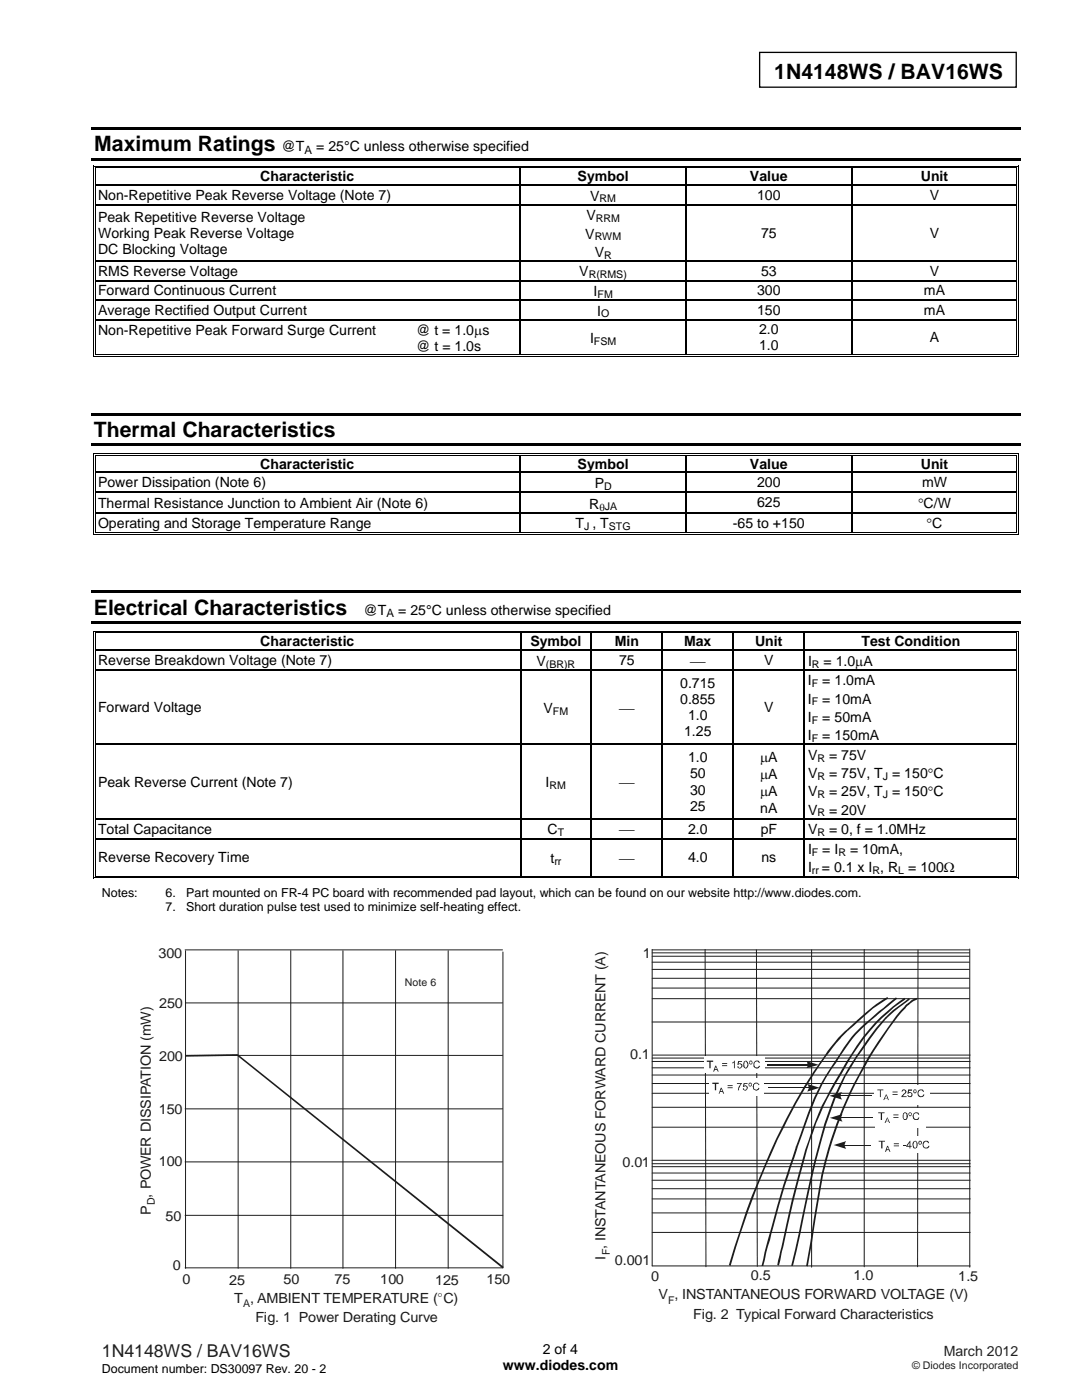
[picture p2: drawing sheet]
<svg xmlns="http://www.w3.org/2000/svg" width="216mm" height="279mm" viewBox="0 0 216 279" stroke-linecap="round" stroke-linejoin="round" font-family="sans-serif">
<path d="M151.6 10.5h51.2v6.9h-51.2z" fill="none" stroke="#000" stroke-width=".26"/>
<g fill="#000">
<path d="M18.3 25.4h185.4v.5h-185.4zM18.3 31.5h185.4v.5h-185.4zM18.6 33.1h.2v.5h-.2zM18.6 33.1h.5v.1h-.5zM18.6 36.8h.2v.3h-.2zM18.9 33.4h.2v.2h-.2zM18.9 36.8h.2v.3h-.2zM103.7 33.6h.3zM103.7 33.1h.5v.1h-.5zM103.7 33.4h.5v.2h-.5zM103.7 36.8h.3v.3h-.3zM136.8 33.6h.2z"/>
<path d="M136.8 33.1h.5v.1h-.5zM136.8 33.4h.5v.2h-.5zM136.8 36.8h.2v.3h-.2zM169.8 33.6h.3zM169.8 33.1h.5v.1h-.5zM169.8 33.4h.5v.2h-.5zM169.8 36.8h.3v.3h-.3zM202.8 33.1h.5v.1h-.5zM202.8 33.4h.1v.2h-.1zM202.8 36.8h.1v.3h-.1zM203.1 33.1h.2v.5h-.2zM203.1 36.8h.2v.3h-.2z"/>
<path d="M18.6 40.7h.2v.3h-.2zM18.6 52h.2v.2h-.2zM18.6 55.9h.2v.3h-.2zM18.9 40.7h.2v.3h-.2zM18.9 52h.2v.2h-.2zM18.9 55.9h.2v.3h-.2zM103.7 40.7h.3v.3h-.3zM103.7 52h.3v.2h-.3zM103.7 55.9h.3v.3h-.3zM136.8 40.7h.2v.3h-.2zM136.8 52h.2v.2h-.2zM136.8 55.9h.2v.3h-.2z"/>
<path d="M169.8 40.7h.3v.3h-.3zM169.8 52h.3v.2h-.3zM169.8 55.9h.3v.3h-.3zM202.8 40.7h.1v.3h-.1zM202.8 52h.1v.2h-.1zM202.8 55.9h.1v.3h-.1zM203.1 40.7h.2v.3h-.2zM203.1 52h.2v.2h-.2zM203.1 55.9h.2v.3h-.2zM18.6 59.8h.2v.3h-.2zM18.6 63.7h.2v.3h-.2zM18.6 71h.5v.2h-.5z"/>
<path d="M18.9 59.8h.2v.3h-.2zM18.9 63.7h.2v.3h-.2zM18.9 70.7h.2v.2h-.2zM103.7 59.8h.3v.3h-.3zM103.7 63.7h.3v.3h-.3zM103.7 70.7h.5v.2h-.5zM136.8 59.8h.2v.3h-.2zM136.8 63.7h.2v.3h-.2zM136.8 70.7h.5v.2h-.5zM169.8 59.8h.3v.3h-.3zM169.8 63.7h.3v.3h-.3zM169.8 70.7h.5v.2h-.5z"/>
<path d="M202.8 59.8h.1v.3h-.1zM202.8 63.7h.1v.3h-.1zM202.8 71h.5v.2h-.5zM202.8 70.7h.1v.2h-.1zM203.1 59.8h.2v.3h-.2zM203.1 63.7h.2v.3h-.2zM203.1 70.7h.2v.5h-.2zM18.2 82.4h185.5v.5h-185.5zM18.2 88.5h185.5v.5h-185.5zM18.6 90.4h.2v.5h-.2zM18.6 90.4h.5v.2h-.5zM18.6 94.2h.2v.2h-.2z"/>
<path d="M18.6 98.1h.2v.3h-.2zM18.9 90.7h.2v.2h-.2zM18.9 94.2h.2v.2h-.2zM18.9 98.1h.2v.3h-.2zM103.7 90.9h.3zM103.7 90.4h.5v.2h-.5zM103.7 90.7h.5v.2h-.5zM103.7 94.2h.3v.2h-.3zM103.7 98.1h.3v.3h-.3zM136.8 90.9h.2zM136.8 90.4h.5v.2h-.5zM136.8 90.7h.5v.2h-.5z"/>
<path d="M136.8 94.2h.2v.2h-.2zM136.8 98.1h.2v.3h-.2zM169.8 90.9h.3zM169.8 90.4h.5v.2h-.5zM169.8 90.7h.5v.2h-.5zM169.8 94.2h.3v.2h-.3zM169.8 98.1h.3v.3h-.3zM202.8 90.4h.5v.2h-.5zM202.8 90.7h.1v.2h-.1zM202.8 94.2h.1v.2h-.1zM202.8 98.1h.1v.3h-.1zM203.1 90.4h.2v.5h-.2z"/>
<path d="M203.1 94.2h.2v.2h-.2zM203.1 98.1h.2v.3h-.2zM18.2 117.8h185.5v.6h-185.5zM18.6 102.2h.2v.3h-.2zM18.6 106.5h.5v.2h-.5zM18.9 102.2h.2v.3h-.2zM18.9 106.2h.2v.1h-.2zM103.7 102.2h.3v.3h-.3zM103.7 106.2h.5v.1h-.5zM136.8 102.2h.2v.3h-.2zM136.8 106.2h.5v.1h-.5zM169.8 102.2h.3v.3h-.3z"/>
<path d="M169.8 106.2h.5v.1h-.5zM202.8 102.2h.1v.3h-.1zM202.8 106.5h.5v.2h-.5zM202.8 106.2h.1v.1h-.1zM203.1 102.2h.2v.3h-.2zM203.1 106.2h.2v.5h-.2zM18.2 123.9h185.5v.6h-185.5zM18.6 125.9h.2v.5h-.2zM18.6 125.9h.5v.1h-.5zM18.6 129.6h.2v.3h-.2zM18.6 133.6h.2v.2h-.2zM18.9 126.2h.2v.2h-.2z"/>
<path d="M18.9 129.6h.2v.3h-.2zM18.9 133.6h.2v.2h-.2zM103.7 126.4h.3zM103.7 125.9h.5v.1h-.5zM103.7 126.2h.5v.2h-.5zM103.7 129.6h.3v.3h-.3zM103.7 133.6h.3v.2h-.3zM117.9 126.4h.3zM117.9 125.9h.5v.1h-.5zM117.9 126.2h.5v.2h-.5zM117.9 129.6h.3v.3h-.3zM117.9 133.6h.3v.2h-.3z"/>
<path d="M132.1 126.4h.2zM132.1 125.9h.5v.1h-.5zM132.1 126.2h.5v.2h-.5zM132.1 129.6h.2v.3h-.2zM132.1 133.6h.2v.2h-.2zM146.2 126.4h.3zM146.2 125.9h.5v.1h-.5zM146.2 126.2h.5v.2h-.5zM146.2 129.6h.3v.3h-.3zM146.2 133.6h.3v.2h-.3zM160.4 126.4h.2zM160.4 125.9h.5v.1h-.5z"/>
<path d="M160.4 126.2h.5v.2h-.5zM160.4 129.6h.2v.3h-.2zM160.4 133.6h.2v.2h-.2zM202.8 125.9h.5v.1h-.5zM202.8 126.2h.1v.2h-.1zM202.8 129.6h.1v.3h-.1zM202.8 133.6h.1v.2h-.1zM203.1 125.9h.2v.5h-.2zM203.1 129.6h.2v.3h-.2zM203.1 133.6h.2v.2h-.2zM18.6 148.4h.2v.3h-.2zM18.9 148.4h.2v.3h-.2z"/>
<path d="M103.7 148.4h.3v.3h-.3zM117.9 148.4h.3v.3h-.3zM132.1 148.4h.2v.3h-.2zM146.2 148.4h.3v.3h-.3zM160.4 148.4h.2v.3h-.2zM202.8 148.4h.1v.3h-.1zM203.1 148.4h.2v.3h-.2zM18.6 163.3h.2v.3h-.2zM18.6 167.2h.2v.3h-.2zM18.6 175.1h.5v.2h-.5zM18.9 163.3h.2v.3h-.2zM18.9 167.2h.2v.3h-.2z"/>
<path d="M18.9 174.8h.2v.2h-.2zM103.7 163.3h.3v.3h-.3zM103.7 167.2h.3v.3h-.3zM103.7 174.8h.5v.2h-.5zM117.9 163.3h.3v.3h-.3zM117.9 167.2h.3v.3h-.3zM117.9 174.8h.5v.2h-.5zM132.1 163.3h.2v.3h-.2zM132.1 167.2h.2v.3h-.2zM132.1 174.8h.5v.2h-.5zM146.2 163.3h.3v.3h-.3zM146.2 167.2h.3v.3h-.3z"/>
<path d="M146.2 174.8h.5v.2h-.5zM160.4 163.3h.2v.3h-.2zM160.4 167.2h.2v.3h-.2zM160.4 174.8h.5v.2h-.5zM202.8 163.3h.1v.3h-.1zM202.8 167.2h.1v.3h-.1zM202.8 175.1h.5v.2h-.5zM202.8 174.8h.1v.2h-.1zM203.1 163.3h.2v.3h-.2zM203.1 167.2h.2v.3h-.2zM203.1 174.8h.2v.5h-.2z"/>
</g>
<g fill="none" stroke="#000" stroke-width=".2">
<path d="M18.7 33.6v3.2M18.7 37.1v3.6M19 33.6v3.2M19 37.1v3.6M19.1 33.1h84.6M19.1 33.5h84.6M104.2 33.1h32.6M104.2 33.5h32.6M137.3 33.1h32.5M137.3 33.5h32.5M170.3 33.1h32.5M170.3 33.5h32.5"/>
<path d="M202.8 33.6v3.2M202.8 37.1v3.6M203.2 33.6v3.2M203.2 37.1v3.6M18.7 41v11M18.7 52.2v3.7M18.7 56.2v3.6M19 41v11M19 52.2v3.7M19 56.2v3.6M202.8 41v11M202.8 52.2v3.7"/>
<path d="M202.8 56.2v3.6M203.2 41v11M203.2 52.2v3.7M203.2 56.2v3.6M18.7 60.1v3.6M18.7 64v7.2M19 60.1v3.6M19 64v6.7M19.1 71.1h183.7M19.1 70.8h84.6M104.2 70.8h32.6M137.3 70.8h32.5"/>
<path d="M170.3 70.8h32.5M202.8 60.1v3.6M202.8 64v6.7M203.2 60.1v3.6M203.2 64v6.7M18.7 90.9v3.3M18.7 94.4v3.7M18.7 98.4v3.8M19 90.9v3.3M19 94.4v3.7M19 98.4v3.8M19.1 90.5h84.6"/>
<path d="M19.1 90.8h84.6M104.2 90.5h32.6M104.2 90.8h32.6M137.3 90.5h32.5M137.3 90.8h32.5M170.3 90.5h32.5M170.3 90.8h32.5M202.8 90.9v3.3M202.8 94.4v3.7M202.8 98.4v3.8M203.2 90.9v3.3M203.2 94.4v3.7"/>
<path d="M203.2 98.4v3.8M18.7 102.5v4.2M19 102.5v3.7M19.1 106.6h183.7M19.1 106.3h84.6M104.2 106.3h32.6M137.3 106.3h32.5M170.3 106.3h32.5M202.8 102.5v3.7M203.2 102.5v3.7M18.7 126.4v3.2M18.7 129.9v3.7"/>
<path d="M18.7 133.8v14.6M19 126.4v3.2M19 129.9v3.7M19 133.8v14.6M19.1 126h84.6M19.1 126.3h84.6M104.2 126h13.7M104.2 126.3h13.7M118.4 126h13.7M118.4 126.3h13.7M132.6 126h13.6M132.6 126.3h13.6"/>
<path d="M146.7 126h13.7M146.7 126.3h13.7M160.9 126h41.9M160.9 126.3h41.9M202.8 126.4v3.2M202.8 129.9v3.7M202.8 133.8v14.6M203.2 126.4v3.2M203.2 129.9v3.7M203.2 133.8v14.6M18.7 148.7v14.6M19 148.7v14.6"/>
<path d="M202.8 148.7v14.6M203.2 148.7v14.6M18.7 163.6v3.6M18.7 167.5v7.8M19 163.6v3.6M19 167.5v7.3M19.1 175.2h183.7M19.1 174.9h84.6M104.2 174.9h13.7M118.4 174.9h13.7M132.6 174.9h13.6M146.7 174.9h13.7"/>
<path d="M160.9 174.9h41.9M202.8 163.6v3.6M202.8 167.5v7.3M203.2 163.6v3.6M203.2 167.5v7.3"/>
</g>
<g fill="none" stroke="#000" stroke-width=".25">
<path d="M19.1 37h84.6M103.8 33.6v3.2M103.8 37.1v3.6M104 37h32.8M136.9 33.6v3.2M136.9 37.1v3.6M137 37h32.8M169.9 33.6v3.2M169.9 37.1v3.6M170.1 37h32.7M19.1 40.9h84.6M19.1 52.1h84.6"/>
<path d="M19.1 56h84.6M19.1 59.9h84.6M103.8 41v11M103.8 52.2v3.7M103.8 56.2v3.6M104 40.9h32.8M104 52.1h32.8M104 56h32.8M104 59.9h32.8M136.9 41v11M136.9 52.2v3.7M136.9 56.2v3.6"/>
<path d="M137 40.9h32.8M137 52.1h32.8M137 56h32.8M137 59.9h32.8M169.9 41v11M169.9 52.2v3.7M169.9 56.2v3.6M170.1 40.9h32.7M170.1 52.1h32.7M170.1 56h32.7M170.1 59.9h32.7M19.1 63.8h84.6"/>
<path d="M103.8 60.1v3.6M103.8 64v6.7M104 63.8h32.8M136.9 60.1v3.6M136.9 64v6.7M137 63.8h32.8M169.9 60.1v3.6M169.9 64v6.7M170.1 63.8h32.7M19.1 94.3h84.6M19.1 98.2h84.6M103.8 90.9v3.3"/>
<path d="M103.8 94.4v3.7M103.8 98.4v3.8M104 94.3h32.8M104 98.2h32.8M136.9 90.9v3.3M136.9 94.4v3.7M136.9 98.4v3.8M137 94.3h32.8M137 98.2h32.8M169.9 90.9v3.3M169.9 94.4v3.7M169.9 98.4v3.8"/>
<path d="M170.1 94.3h32.7M170.1 98.2h32.7M19.1 102.4h84.6M103.8 102.5v3.7M104 102.4h32.8M136.9 102.5v3.7M137 102.4h32.8M169.9 102.5v3.7M170.1 102.4h32.7M19.1 129.8h84.6M19.1 133.7h84.6M103.9 126.4v3.2"/>
<path d="M103.9 129.9v3.7M103.9 133.8v14.6M104 129.8h13.9M104 133.7h13.9M118 126.4v3.2M118 129.9v3.7M118 133.8v14.6M118.2 129.8h13.9M118.2 133.7h13.9M132.2 126.4v3.2M132.2 129.9v3.7M132.2 133.8v14.6"/>
<path d="M132.3 129.8h13.9M132.3 133.7h13.9M146.3 126.4v3.2M146.3 129.9v3.7M146.3 133.8v14.6M146.5 129.8h13.9M146.5 133.7h13.9M160.5 126.4v3.2M160.5 129.9v3.7M160.5 133.8v14.6M160.6 129.8h42.2M160.6 133.7h42.2"/>
<path d="M19.1 148.6h84.6M103.9 148.7v14.6M104 148.6h13.9M118 148.7v14.6M118.2 148.6h13.9M132.2 148.7v14.6M132.3 148.6h13.9M146.3 148.7v14.6M146.5 148.6h13.9M160.5 148.7v14.6M160.6 148.6h42.2M19.1 163.4h84.6"/>
<path d="M19.1 167.3h84.6M103.9 163.6v3.6M103.9 167.5v7.3M104 163.4h13.9M104 167.3h13.9M118 163.6v3.6M118 167.5v7.3M118.2 163.4h13.9M118.2 167.3h13.9M132.2 163.6v3.6M132.2 167.5v7.3M132.3 163.4h13.9"/>
<path d="M132.3 167.3h13.9M146.3 163.6v3.6M146.3 167.5v7.3M146.5 163.4h13.9M146.5 167.3h13.9M160.5 163.6v3.6M160.5 167.5v7.3M160.6 163.4h42.2M160.6 167.3h42.2"/>
</g>
<path d="M36.9 189.6h63.4M37 189.7v63.4M47.5 189.7v63.4M58 189.7v63.4M68.4 189.7v63.4M78.9 189.7v63.4M89.4 189.7v63.4M100.4 190v63h-63.5M37.1 210.6h63.2M36.9 231.9h63.4" fill="none" stroke="#1f1a17" stroke-width=".2"/>
<path d="M37.1 210.5l10.3-.1v.3l-10.3 .2zM47.4 210.4v.1zM47.5 210.5l53 42.4-.2 .2-53-42.4z" fill="#1f1a17"/>
<g fill="none" stroke="#1f1a17" stroke-width=".2">
<path d="M130.1 189.5v63.1h63.5M130.1 189.6h63.3M130.1 190.2h63.3M130.1 199.3h63.3M130.1 197.2h63.3M130.1 195.2h63.3M130.1 192h63.3M130.1 193.5h63.3M130.1 190.8h63.3M140.7 189.5l.2 63.3M150.9 189.6l.2 63.1M161.9 189.6v63.3"/>
<path d="M172.4 189.5v63.3M183.2 189.6l-.1 63.2M193.5 189.4v63.5M37.1 200.2h63.2M130.1 218.2h63.5M130.1 211.8h63.5M130.1 213.1h63.5M130.1 214.5h63.5M130.1 216.2h63.5M130.1 204h63.4M130.1 211.2h63.3M130.2 210.6h63.4"/>
<path d="M36.9 221.3h63.4M130.1 221h63.5M130.1 231.6h63.5M130.1 239.3h63.5M130.1 234.1h63.5M130.1 232.8h63.5M130.1 232.2h63.5M130.1 235.5h63.5M130.1 225h63.5M130.1 237.2h63.5M36.9 242.5h63.5M130.1 246h63.5"/>
<path d="M130.1 242.1h63.5"/>
</g>
<g fill="#1f1a17">
<path d="M154.8 227.3l.4 .1a171 171 0 0 0-9.4 25.2l-.4-.1a163.3 163.3 0 0 1 9.4-25.2zM164.6 210.7l.2 .1-2.5 3.7-2.5 4.1-4.6 8.8-.4-.1 4.1-7.8a88.7 88.7 0 0 1 5.7-8.8zM165.8 208.9l.4 .1-1.4 1.8-.2-.1zM167.3 207.1l.3 .2-1.4 1.7-.4-.1zM167.4 207.3h.2zM167.3 207.1l.8-.9 .3 .3-.8 .8zM168.6 205.8l.4-.3 .1 .2-.7 .8-.3-.3zM169.1 205.6l.1 .1zM169 205.5l.2 .2zM169.1 205.6v.1zM169 205.5l2-1.9 .3 .3-2.2 1.8zM171 203.6a31.3 31.3 0 0 1 6.1-4.6l.1 .3a26.2 26.2 0 0 0-5.9 4.6z"/>
<path d="M152 252.6h.3zM153.2 247.4l.4 .1-1.3 5.1h-.3zM153.9 245l.3 .1-.6 2.4-.4-.1zM156.3 236.6h.3l-2.4 8.5-.3-.1zM158.8 228.9l.4 .1-.6 1.9-2 5.7h-.3zM158.8 228.9l.4 .1zM158.8 228.9h.2zM165.7 213.2l.2 .2a56.4 56.4 0 0 0-5.9 13.3l-.8 2.2h-.4l1.3-3.5a49.5 49.5 0 0 1 5.6-12.2zM167.4 210.7l.2 .1-1.7 2.6-.2-.2zM171.8 205l.2 .2a25 25 0 0 0-4.4 5.6l-.2-.1 1-1.7a20.2 20.2 0 0 1 3.4-4zM171.8 205l3.5-3.2 .3 .3-3.6 3.1zM175.5 202l.1 .1zM175.3 201.8l3.5-2.7 .2 .2-3.4 2.8z"/>
<path d="M155.9 248.8l.4 .1-.9 3.7-.3-.1zM165.6 217.6l.3 .2a54.3 54.3 0 0 0-5.4 13.7 220.8 220.8 0 0 0-4.2 17.4l-.4-.1a144 144 0 0 1 7.4-26.6l.7-1.6zM166.4 216.1l.4 .1-.9 1.6-.3-.2zM170.9 208.7l.4 .2-1.1 1.6-3.4 5.7-.4-.1zM175.8 202.9l.3 .2a38 38 0 0 0-4.8 5.8l-.4-.2a40.1 40.1 0 0 1 4.9-5.8zM175.8 202.9l2.4-2.1 2.3-1.7 .1 .4a24.7 24.7 0 0 0-4.5 3.6z"/>
<path d="M157.9 252.6l.3 .1zM158.1 252.6l.1 .1zM160.5 240.6h.3l-2.6 12h-.3zM162.5 231.5l.4 .1-2.1 9h-.3zM166.4 218.9l.4 .1a84.5 84.5 0 0 0-3.9 12.6l-.4-.1a81.8 81.8 0 0 1 3.9-12.6zM170.6 211.2l.2 .1a37.5 37.5 0 0 0-4 7.7l-.4-.1a43.8 43.8 0 0 1 4.2-7.7zM170.7 211l.2 .2-.1 .1-.2-.1zM176.6 203.1l.2 .2-1.7 2.1-4.2 5.8-.2-.2a62.4 62.4 0 0 1 5.9-7.9zM176.8 203.2v.1zM176.6 203.1l.2 .2zM176.6 203.1l.2 .1zM177.4 202.4l2.6-2.2 .2 .3-3.4 2.8-.2-.2zM180 200.2l1.3-1 .3 .3-1.4 1z"/>
<path d="M162.4 243.3l.3 .1-1.5 9.3-.4-.1zM164.6 231.6l.3 .2-.7 2.7-1.5 8.9-.3-.1 1.5-8.9zM171.3 214.5l.3 .1a78.2 78.2 0 0 0-6.7 17.2l-.3-.2a75.3 75.3 0 0 1 6.7-17.1zM178.9 202.7l.2 .2a83.5 83.5 0 0 0-7.5 11.7l-.3-.1 1.9-3.5 2-3.1zM179.7 201.7l.7-.7 .2 .3-1.5 1.6-.2-.2zM180.6 200.7l.2 .3-.2 .3-.2-.3zM180.9 200.4l.2 .3-.3 .3-.2-.3zM180.9 200.4l.3-.2 .3 .2-.4 .3zM181.2 200.2l.2-.1 .2 .2-.1 .1zM181.7 199.7l1.2-.6 .1 .4-1.4 .8-.2-.2z"/>
</g>
<g fill="#fff">
<path d="M174.7 226.8h11.4v3.2h-11.4z"/>
<path d="M140.4 210.8h12.1v3.2h-12.1z"/>
<path d="M141.5 215.2h10.9v3.5h-10.9z"/>
<path d="M174.4 216.6h11.1v3.8h-11.1z"/>
<path d="M174.6 221.1h10.2v3.9h-10.2z"/>
</g>
<g fill="#1f1a17">
<path d="M175.3 227.7h1.3v.1h-.5v1.4h-.3v-1.4h-.5z" fill-rule="evenodd"/>
<path d="M178.4 228.2h1v.1h-1zM178.4 228.6h1v.2h-1z" fill-rule="evenodd"/>
<path d="M181.6 227.7l.1 1h.2v.2h-.2v.3h-.2v-.3h-.7v-.2zM181.5 228l-.4 .7h.4z" fill-rule="evenodd"/>
<path d="M182.3 227.8l.4-.1 .4 .4-.1 .9-.2 .2-.6-.1v-.2l-.1-.6zM182.4 227.9l-.2 .5 .4 .7a.99 .99 0 0 0 .2-1.3z" fill-rule="evenodd"/>
<path d="M183.3 227.8h.6v.5l-.5 .1-.1-.1zM183.4 227.8v.5h.2l.2-.4z" fill-rule="evenodd"/>
<path d="M184.3 227.8l.3-.1 .6 .1 .2 .3-.2 .1-.2-.4h-.4l-.3 .5v.3l.2 .4h.5l.2-.1v-.2h.3l-.1 .2a.73 .73 0 0 1-1.1 .1 .97 .97 0 0 1 0-1.2z" fill-rule="evenodd"/>
<path d="M177 228.7h.2l.5 1.2h-.2l-.1-.4h-.5l-.1 .4h-.2zM177.1 228.9l-.2 .5h.5z" fill-rule="evenodd"/>
<path d="M141 211.7h1.3v.2h-.5v1.3h-.3v-1.3h-.5z" fill-rule="evenodd"/>
<path d="M144.1 212.2h1v.1h-1zM144.1 212.6h1v.2h-1z" fill-rule="evenodd"/>
<path d="M146.5 211.7l.1 1.5h-.1v-1.2l-.4 .3z" fill-rule="evenodd"/>
<path d="M147.3 211.8h.8v.1h-.6l-.1 .4 .2-.1 .4 .1 .1 .2v.4l-.5 .4-.5-.3 .2-.2 .2 .3h.1l.4-.4a.37 .37 0 0 0-.3-.3 .37 .37 0 0 0-.4 .1h-.2z" fill-rule="evenodd"/>
<path d="M148.4 211.9l.4-.2a.87 .87 0 0 1 .6 .8 .87 .87 0 0 1-.6 .8 .81 .81 0 0 1-.4-1.3zM148.6 211.9v1l.2 .2a.7 .7 0 0 0 .4-.7 .7 .7 0 0 0-.5-.6z" fill-rule="evenodd"/>
<path d="M149.6 211.8l.1-.1a.41 .41 0 0 1 .4 .2 .41 .41 0 0 1-.2 .5l-.4-.1zM149.7 211.8l-.1 .3 .2 .2 .2-.4z" fill-rule="evenodd"/>
<path d="M150.7 211.8l.6-.1 .3 .4-.2 .1-.2-.4a.66 .66 0 0 0-.6 .5 .66 .66 0 0 0 .2 .7h.4l.2-.3 .3 .1-.2 .1a.65 .65 0 0 1-.6 .4 .65 .65 0 0 1-.6-.4v-.6z" fill-rule="evenodd"/>
<path d="M142.7 212.7h.2l.5 1.2h-.2l-.1-.4h-.5l-.1 .4h-.2zM142.8 212.9l-.2 .5h.5z" fill-rule="evenodd"/>
<path d="M142.1 216.1h1.3v.2h-.5v1.3h-.3v-1.3h-.5z" fill-rule="evenodd"/>
<path d="M145.2 216.6h1v.1h-1zM145.2 217h1v.2h-1z" fill-rule="evenodd"/>
<path d="M147 216.2h1.1l-.6 1v.4h-.3l.1-.4 .5-.9h-.8z" fill-rule="evenodd"/>
<path d="M148.4 216.2h.8v.1h-.6l-.1 .4 .2-.1 .4 .1a.62 .62 0 0 1-.4 1l-.5-.3 .2-.2 .2 .3 .3-.1 .1-.1v-.3l-.3-.3-.5 .2z" fill-rule="evenodd"/>
<path d="M149.4 216.2h.5l.1 .5-.2 .1-.4-.1zM149.6 216.2l-.1 .4 .2 .1 .2-.2-.1-.3z" fill-rule="evenodd"/>
<path d="M150.5 216.2a.67 .67 0 0 1 1 .3l-.1 .1-.4-.4-.4 .1-.2 .3v.6a.48 .48 0 0 0 .5 .3 .48 .48 0 0 0 .5-.4l.1 .1a.68 .68 0 0 1-.9 .4 .68 .68 0 0 1-.3-.9v-.3z" fill-rule="evenodd"/>
<path d="M143.8 217.1h.2l.5 1.2h-.2l-.1-.4h-.5l-.1 .4h-.2zM143.9 217.3l-.2 .5h.5z" fill-rule="evenodd"/>
<path d="M175.1 217.4h1.2v.2h-.6v1.3h-.1v-1.3h-.5z" fill-rule="evenodd"/>
<path d="M178.1 217.8h1v.2h-1zM178.1 218.4h1v.1h-1z" fill-rule="evenodd"/>
<path d="M180 217.5a.54 .54 0 0 1 .9 .4l-.8 .8 .8 .1v.1h-1l.1-.3 .6-.7-.1-.3-.6 .2z" fill-rule="evenodd"/>
<path d="M181.2 217.4h.8v.3h-.6l-.1 .3h.5l.3 .3-.1 .5-.2 .1h-.4l-.3-.4h.1l.2 .3h.3a.35 .35 0 0 0 .1-.5 .35 .35 0 0 0-.5-.1l-.2 .1z" fill-rule="evenodd"/>
<path d="M182.2 217.8a.37 .37 0 0 1 .7 0 .37 .37 0 0 1-.7 0zM182.4 217.6v.4h.3l.1-.3-.2-.2z" fill-rule="evenodd"/>
<path d="M183.3 217.6l.7-.2 .4 .4-.2 .1a.52 .52 0 0 0-.7-.2 .52 .52 0 0 0-.2 .8l.5 .3 .4-.2v-.2h.2v.3a.78 .78 0 0 1-1.2 0 .78 .78 0 0 1 .1-1.1z" fill-rule="evenodd"/>
<path d="M176.8 218.4h.1l.5 1.1h-.2l-.1-.3h-.5l-.2 .3h-.1zM176.8 218.5l-.2 .6h.4z" fill-rule="evenodd"/>
<path d="M175.2 222h1.3v.2h-.5v1.3h-.3v-1.3h-.5z" fill-rule="evenodd"/>
<path d="M178.3 222.4h1v.2h-1zM178.3 222.9h1v.2h-1z" fill-rule="evenodd"/>
<path d="M180.2 222.2a.61 .61 0 0 1 .8 0 .61 .61 0 0 1 .1 .7l-.3 .6h-.4l-.3-.4zM180.4 222.3l-.1 .8 .2 .3h.2l.2-.3v-.7l-.2-.2z" fill-rule="evenodd"/>
<path d="M181.3 222.2l.2-.2 .4 .2 .1 .1-.3 .5-.3-.1-.2-.4zM181.5 222.2l-.1 .3 .3 .1 .1-.4-.1-.1z" fill-rule="evenodd"/>
<path d="M182.3 222.2a.66 .66 0 0 1 1.1 .2l-.1 .1-.3-.3h-.3l-.4 .2 .1 .8 .3 .2h.3l.3-.4h.1l-.1 .4-.7 .1a.93 .93 0 0 1-.3-1.3z" fill-rule="evenodd"/>
<path d="M177 223l.6 1.1h-.2l-.1-.3h-.5l-.1 .3h-.2zM177 223.1l-.2 .6h.5z" fill-rule="evenodd"/>
</g>
<path d="M180.1 228.6h.6v.2h-.6z" fill="#1f1a17"/>
<path d="M167.6 228.5h6" fill="none" stroke="#1f1a17" stroke-width=".2"/>
<path d="M166.3 228.5l2.5-.7-.2 .5v.5l.2 .5z" fill-rule="evenodd" fill="#1f1a17"/>
<path d="M153.3 217.1h9" fill="none" stroke="#1f1a17" stroke-width=".2"/>
<path d="M161.1 216.3l2.5 .8-2.5 .7 .3-.5v-.5z" fill-rule="evenodd" fill="#1f1a17"/>
<path d="M166.8 218.7h7.2" fill="none" stroke="#1f1a17" stroke-width=".2"/>
<path d="M165.5 218.7l2.5-.8-.1 .2a1.38 1.38 0 0 0 .1 1.4z" fill-rule="evenodd" fill="#1f1a17"/>
<path d="M166.9 223.1h7.2" fill="none" stroke="#1f1a17" stroke-width=".2"/>
<path d="M165.6 223.1l2.5-.8-.2 .5v.6l.2 .5z" fill-rule="evenodd" fill="#1f1a17"/>
<path d="M153.1 212.5h9" fill="none" stroke="#1f1a17" stroke-width=".25"/>
<path d="M160.8 211.8l2.6 .7-2.6 .7 .2-.2a.83 .83 0 0 0 0-1z" fill-rule="evenodd" fill="#1f1a17"/>
<g font-size="4.2">
<text x="154.5" y="15.8">1N4148WS / BAV16WS</text>
<text x="18.8" y="30.2">Maximum Ratings</text>
<text x="18.7" y="87.2">Thermal Characteristics</text>
<text x="18.7" y="122.7">Electrical Characteristics</text>
</g>
<text font-size="3.5" fill="#231f20" x="20.3" y="270.9">1N4148WS / BAV16WS</text>
<g font-size="2.8">
<text x="56.2" y="30.2">@T</text>
<text x="63.1" y="30.2">= 25°C unless otherwise specified</text>
<text x="19.6" y="39.9">Non-Repetitive Peak Reverse Voltage (Note 7)</text>
<text x="51.9" y="36.2">Characteristic</text>
<text x="115.2" y="36.2">Symbol</text>
<text x="117.8" y="40">V</text>
<text x="149.6" y="36.2">Value</text>
<text x="151.1" y="39.9">100</text>
<text x="183.7" y="36.2">Unit</text>
<text x="185.6" y="39.9">V</text>
<text x="19.6" y="44.2">Peak Repetitive Reverse Voltage</text>
<text x="19.6" y="47.5">Working Peak Reverse Voltage</text>
<text x="116.8" y="47.6">V</text>
<text x="117" y="43.9">V</text>
<text x="151.8" y="47.5">75</text>
<text x="185.6" y="47.5">V</text>
<text x="19.6" y="50.7">DC Blocking Voltage</text>
<text x="118.7" y="51.2">V</text>
<text x="19.6" y="55">RMS Reverse Voltage</text>
<text x="19.6" y="58.9">Forward Continuous Current</text>
<text x="115.6" y="55.2">V</text>
<text x="118.4" y="59.1">I</text>
<text x="151.1" y="58.9">300</text>
<text x="151.8" y="55">53</text>
<text x="184.4" y="58.9">mA</text>
<text x="185.6" y="55">V</text>
<text x="19.6" y="62.9">Average Rectified Output Current</text>
<text x="119.1" y="63">I</text>
<text x="151.1" y="62.9">150</text>
<text x="184.4" y="62.9">mA</text>
<text x="19.6" y="66.8">Non-Repetitive Peak Forward Surge Current</text>
<text x="83" y="66.8">@ t = 1.0μs</text>
<text x="83.1" y="70">@ t = 1.0s</text>
<text x="117.7" y="68.4">I</text>
<text x="151.5" y="66.7">2.0</text>
<text x="151.5" y="69.9">1.0</text>
<text x="185.5" y="68.3">A</text>
<text x="51.9" y="93.5">Characteristic</text>
<text x="115.2" y="93.5">Symbol</text>
<text x="149.6" y="93.5">Value</text>
<text x="183.7" y="93.5">Unit</text>
<text x="19.6" y="97.2">Power Dissipation (Note 6)</text>
<text x="19.6" y="101.3">Thermal Resistance Junction to Ambient Air (Note 6)</text>
<text x="117.6" y="101.5">R</text>
<text x="118.7" y="97.4">P</text>
<text x="151.1" y="101.3">625</text>
<text x="151.1" y="97.2">200</text>
<text x="183.2" y="101.4">°C/W</text>
<text x="184" y="97.2">mW</text>
<text x="19.6" y="105.3">Operating and Storage Temperature Range</text>
<text x="114.9" y="105.5">T , T</text>
<text x="146.2" y="105.3">-65 to +150</text>
<text x="184.9" y="105.4">°C</text>
<text x="72.6" y="122.7">@T</text>
<text x="79.4" y="122.7">= 25°C unless otherwise specified</text>
<text x="51.9" y="129">Characteristic</text>
<text x="105.8" y="129">Symbol</text>
<text x="122.7" y="129">Min</text>
<text x="136.5" y="129">Max</text>
<text x="150.7" y="129">Unit</text>
<text x="171.9" y="129">Test Condition</text>
<text x="19.6" y="132.7">Reverse Breakdown Voltage (Note 7)</text>
<text x="107" y="132.9">V</text>
<text x="123.5" y="132.7">75</text>
<text x="135.7" y="137.2">0.715</text>
<text x="137.8" y="132.8">⎯</text>
<text x="152.5" y="132.7">V</text>
<text x="161.2" y="136.8">I</text>
<text x="161.2" y="132.9">I</text>
<text x="164.1" y="136.8">= 1.0mA</text>
<text x="164.3" y="132.9">= 1.0μA</text>
<text x="19.6" y="142.1">Forward Voltage</text>
<text x="108.5" y="142.2">V</text>
<text x="123.7" y="142.2">⎯</text>
<text x="135.7" y="140.5">0.855</text>
<text x="137.3" y="143.7">1.0</text>
<text x="152.5" y="142.1">V</text>
<text x="161.2" y="140.4">I</text>
<text x="164.1" y="140.4">= 10mA</text>
<text x="136.5" y="147">1.25</text>
<text x="161.2" y="144.1">I</text>
<text x="161.2" y="147.7">I</text>
<text x="164.1" y="144.1">= 50mA</text>
<text x="164.1" y="147.7">= 150mA</text>
<text x="137.3" y="152.1">1.0</text>
<text x="137.7" y="155.4">50</text>
<text x="151.7" y="152">μA</text>
<text x="151.7" y="155.5">μA</text>
<text x="161.2" y="155.3">V</text>
<text x="161.2" y="151.6">V</text>
<text x="165.4" y="151.6">= 75V</text>
<text x="165.4" y="155.3">= 75V, T = 150°C</text>
<text x="19.6" y="157">Peak Reverse Current (Note 7)</text>
<text x="108.9" y="157.1">I</text>
<text x="123.7" y="157.1">⎯</text>
<text x="137.7" y="158.6">30</text>
<text x="137.7" y="161.8">25</text>
<text x="151.7" y="158.9">μA</text>
<text x="161.2" y="158.9">V</text>
<text x="165.4" y="158.9">= 25V, T = 150°C</text>
<text x="19.6" y="166.4">Total Capacitance</text>
<text x="109.3" y="166.5">C</text>
<text x="123.7" y="166.5">⎯</text>
<text x="137.3" y="166.4">2.0</text>
<text x="151.7" y="162.2">nA</text>
<text x="151.8" y="166.4">pF</text>
<text x="161.2" y="162.6">V</text>
<text x="161.2" y="166.5">V</text>
<text x="165.4" y="162.6">= 20V</text>
<text x="165.4" y="166.5">= 0, f = 1.0MHz</text>
<text x="19.6" y="172.1">Reverse Recovery Time</text>
<text x="109.8" y="172.3">t</text>
<text x="123.7" y="172.2">⎯</text>
<text x="137.3" y="172.1">4.0</text>
<text x="151.9" y="172.1">ns</text>
<text x="161.2" y="170.4">I</text>
<text x="164.1" y="170.4">= I</text>
<text x="169.6" y="170.4">= 10mA,</text>
<text x="161.2" y="174.1">I</text>
<text x="164" y="174.1">= 0.1 x I , R = 100Ω</text>
<text x="100.3" y="273.5">www.diodes.com</text>
<text x="108.3" y="270.2">2 of 4</text>
</g>
<g font-size="2.8" fill="#1f1a17">
<text x="31.6" y="191.3">300</text>
<text x="128.3" y="191.3">1</text>
<text x="31.8" y="201.2">250</text>
<text x="31.8" y="211.8">200</text>
<text x="125.7" y="211.4">0.1</text>
<text x="31.7" y="222.2">150</text>
<text x="31.7" y="232.7">100</text>
<text x="124.2" y="232.9">0.01</text>
<text x="30.1" y="242.4" transform="rotate(-90 30.1 242.4)">P , POWER DISSIPATION (mW)</text>
<text x="33" y="243.6">50</text>
<text x="120.8" y="251.4" transform="rotate(-90 120.8 251.4)">I , INSTANTANEOUS FORWARD CURRENT (A)</text>
<text x="34.5" y="253.5">0</text>
<text x="36.4" y="256.3">0</text>
<text x="45.7" y="256.5">25</text>
<text x="56.6" y="256.2">50</text>
<text x="66.7" y="256.3">75</text>
<text x="75.9" y="256.3">100</text>
<text x="86.8" y="256.5">125</text>
<text x="97" y="256.3">150</text>
<text x="122.7" y="252.5">0.001</text>
<text x="130" y="255.6">0</text>
<text x="149.8" y="255.4">0.5</text>
<text x="170.3" y="255.4">1.0</text>
<text x="191.2" y="255.6">1.5</text>
<text x="46.8" y="260">T , AMBIENT TEMPERATURE ( C)</text>
<text x="51" y="263.8">Fig. 1 Power Derating Curve</text>
<text x="87.4" y="260">°</text>
<text x="131.4" y="259.3">V , INSTANTANEOUS FORWARD VOLTAGE (V)</text>
<text x="138.3" y="263.1">Fig. 2 Typical Forward Characteristics</text>
</g>
<text font-size="2.8" fill="#231f20" x="188.3" y="270.6">March 2012</text>
<g font-size="2.5">
<text x="20.3" y="179">Notes:</text>
<text x="33" y="179">6.</text>
<text x="37.2" y="179">Part mounted on FR-4 PC board with recommended pad layout, which can be found on our website http://www.diodes.com.</text>
<text x="33" y="181.8">7.</text>
<text x="37.1" y="181.8">Short duration pulse test used to minimize self-heating effect.</text>
<text x="20.3" y="274">Document number: DS30097 Rev. 20 - 2</text>
</g>
<g font-size="2.3">
<text x="60.8" y="30.7">A</text>
<text x="77.1" y="123.2">A</text>
</g>
<g font-size="2.1">
<text x="119.7" y="40.4">RM</text>
<text x="118.7" y="48">RWM</text>
<text x="118.9" y="44.3">RRM</text>
<text x="120.5" y="51.6">R</text>
<text x="117.5" y="55.5">R(RMS)</text>
<text x="119.2" y="59.4">FM</text>
<text x="119.9" y="63.4">O</text>
<text x="118.5" y="68.8">FSM</text>
<text x="120.5" y="97.7">D</text>
<text x="116.6" y="105.8">J</text>
<text x="119.6" y="102">θJA</text>
<text x="121.5" y="105.8">STG</text>
<text x="108.9" y="133.2">(BR)R</text>
<text x="162" y="133.2">R</text>
<text x="162" y="137.1">F</text>
<text x="110.3" y="142.6">FM</text>
<text x="162" y="140.8">F</text>
<text x="162" y="144.4">F</text>
<text x="162" y="148.1">F</text>
<text x="163.1" y="152">R</text>
<text x="163.1" y="155.6">R</text>
<text x="176.1" y="155.6">J</text>
<text x="109.7" y="157.5">RM</text>
<text x="163.1" y="159.3">R</text>
<text x="176.1" y="159.3">J</text>
<text x="111.3" y="166.9">T</text>
<text x="163.1" y="162.9">R</text>
<text x="163.1" y="166.9">R</text>
<text x="110.6" y="172.6">rr</text>
<text x="162" y="170.8">F</text>
<text x="167.3" y="170.8">R</text>
<text x="162" y="174.4">rr</text>
<text x="174.1" y="174.4">R</text>
<text x="179.2" y="174.4">L</text>
</g>
<g font-size="2.1" fill="#1f1a17">
<text x="80.8" y="196.8">Note 6</text>
<text x="30.9" y="240.5" transform="rotate(-90 30.9 240.5)">D</text>
<text x="121.7" y="250.5" transform="rotate(-90 121.7 250.5)">F</text>
<text x="48.5" y="260.8">A</text>
<text x="133.3" y="260.2">F</text>
</g>
<text font-size="2.1" fill="#231f20" x="182" y="273.2">© Diodes Incorporated</text>
</svg>
